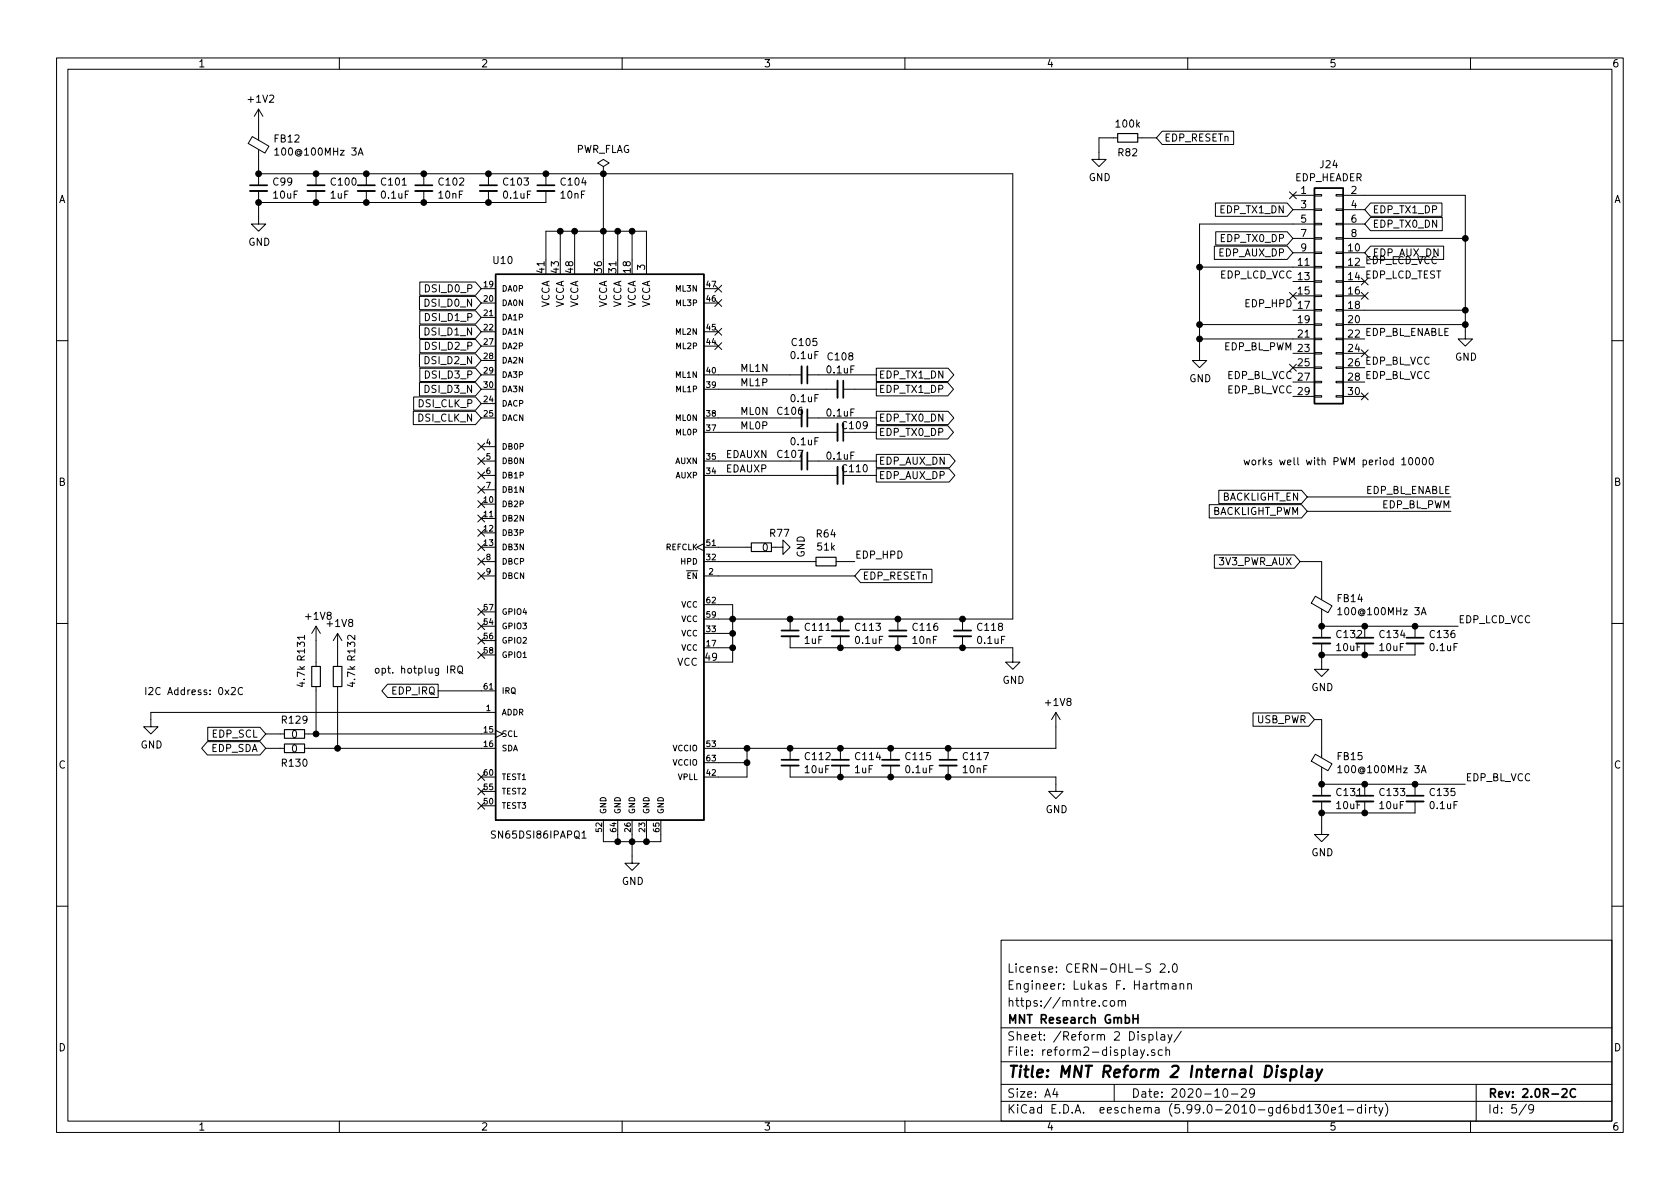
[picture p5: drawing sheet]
<svg xmlns="http://www.w3.org/2000/svg" width="297mm" height="210mm" viewBox="0 0 297 210" stroke-linecap="round" stroke-linejoin="round" font-family="sans-serif">
<g fill="none" stroke="#000" stroke-width=".18">
<path d="M10 10.2h277v190.1h-277zM12 12.2h273v186.1h-273zM45.7 19.3v5.5M45.7 19.3l-.7 1.3M45.7 19.3l.8 1.3M60 10.2v2M110 10.2v2M160 10.2v2M210 10.2v2M260 10.2v2M44.6 24.1l2.9 1.8-.7 1.2-2.9-1.7zM45.7 33.8v5.8h1.3l-1.3 1.3-1.3-1.3h1.3"/>
<path d="M45.7 30.7h133.4v78.8h-54.6M45.7 26.4v6.4M48.6 26.5l.3-.3v1.2M48.6 27.4h.7M55.9 30.7v2.1M55.9 33.8v2M63.3 27.4l.5-1.2 .4 1.2M63.5 27.1h.6M64.8 30.7v2.1M64.8 33.8v2M74.9 30.7v2.1M74.9 33.8v2"/>
<path d="M86.4 30.7v2.1M86.4 33.8v2M96.5 30.7v2.1M96.5 33.8v2h-50.8M106.7 29.5l1-.7-1-.6-1 .6 1 .7v1.2M106.7 30.7h.1M106.7 30.7v15.3M197.6 24.4h-3.3v3.8h1.3l-1.3 1.3-1.3-1.3h1.3M201.2 24.4h3.3M205.5 23.2h12.6v2.4h-12.6l-1-1.2zM214.9 35.9h12.7l1 1.2-1 1.2h-12.7zM228 33.9l1.2 1.2"/>
<path d="M228.6 34.5h3.8M228.6 37.1h3.8M229.2 33.9l-1.2 1.2M232.4 39.5h1.3v.2h-1.3zM232.4 37h1.3v.2h-1.3zM232.4 34.4h1.3v.3h-1.3zM232.4 39.6h-20.3v24.1h1.3l-1.3 1.3-1.3-1.3h1.3M236.2 39.5h1.3v.2h-1.3zM236.2 37h1.3v.2h-1.3zM236.2 34.4h1.3v.3h-1.3zM237.5 34.5h21.6v25.4h1.2l-1.2 1.3-1.3-1.3h1.3M237.5 37.1h3.8"/>
<path d="M237.5 39.6h3.8M242.3 38.4h12.7v2.4h-12.7l-1-1.2zM242.3 35.9h12.6v2.4h-12.6l-1-1.2zM74.2 52.4h9.9l1 1.2-1 1.2h-9.9zM74.2 57.5h9.9l1 1.2-1 1.1h-9.9zM74.2 49.9h9.9l1 1.1-1 1.2h-9.9zM74.2 55h9.9l1 1.1-1 1.2h-9.9zM85.1 51h2.5M85.1 53.6h2.5M85.1 56.1h2.5M85.1 58.7h2.5M96.5 48.5v-7.6h17.8v7.6"/>
<path d="M99.1 40.9v5.1M101.6 40.9v5.1M109.2 40.9v7.6M111.8 40.9v5.1M124.5 51h2.5M124.5 53.6h2.5M124.5 58.7h2.5M126.4 53l1.2 1.2M126.4 50.4l1.2 1.3M126.4 58.1l1.2 1.2M127.6 53l-1.2 1.2M127.6 50.4l-1.2 1.3"/>
<path d="M127.6 58.1l-1.2 1.2M212.1 47.2h20.3M212.1 57.4h20.3M212.1 59.9h20.3M214.7 43.5h12.9l1 1.2-1 1.2h-12.9zM215 41h12.6l1 1.2-1 1.1h-12.6zM228 51.7l1.2 1.2M228.6 44.7h3.8M228.6 49.8h3.8M228.6 52.3h3.8M228.6 54.9h3.8M228.6 42.2h3.8"/>
<path d="M229.2 51.7l-1.2 1.2M232.4 59.8h1.3v.3h-1.3zM232.4 57.3h1.3v.2h-1.3zM232.4 54.7h1.3v.3h-1.3zM232.4 52.2h1.3v.2h-1.3zM232.4 49.7h1.3v.2h-1.3zM232.4 47.1h1.3v.3h-1.3zM232.4 44.6h1.3v.2h-1.3zM232.4 42h1.3v.3h-1.3zM236.2 59.8h1.3v.3h-1.3zM236.2 57.3h1.3v.2h-1.3zM236.2 54.7h1.3v.3h-1.3z"/>
<path d="M236.2 52.2h1.3v.2h-1.3zM236.2 49.7h1.3v.2h-1.3zM236.2 47.1h1.3v.3h-1.3zM236.2 44.6h1.3v.2h-1.3zM236.2 42h1.3v.3h-1.3zM237.5 44.7h3.8M237.5 47.2h3.8M237.5 49.8h3.8M237.5 52.3h3.8M237.5 54.9h21.6M237.5 57.4h21.6M237.5 59.9h3.8"/>
<path d="M237.5 42.2h21.6M240.7 49.2l1.2 1.2M240.7 51.7l1.2 1.2M241.9 49.2l-1.2 1.2M241.9 51.7l-1.2 1.2M242.3 43.5h12.9v2.4h-12.9l-1-1.2zM10 60.2h2M73.1 72.7h11l1 1.2-1 1.2h-11zM73.1 70.2h11l1 1.2-1 1.1h-11zM74.2 67.7h9.9l1 1.1-1 1.2h-9.9zM74.2 62.6h9.9l1 1.1-1 1.2h-9.9zM74.2 65.1h9.9l1 1.2-1 1.2h-9.9z"/>
<path d="M74.2 60h9.9l1 1.2-1 1.2h-9.9zM84.5 78.4l1.2 1.2M85.1 66.3h2.5M85.1 71.4h2.5M85.1 73.9h2.5M85.1 61.2h2.5M85.1 63.7h2.5M85.1 68.8h2.5M85.1 79h2.5M85.7 78.4l-1.2 1.2M124.5 66.3h17.2M124.5 73.9h15.2"/>
<path d="M124.5 61.2h2.5M124.5 68.8h23.6M124.5 76.4h23.6M126.4 60.6l1.2 1.2M127.6 60.6l-1.2 1.2M142.7 66.3h12.2M142.7 73.9h12.2M149.1 68.8h5.8M151.1 76.4h3.8M154.9 72.7h12.7l1 1.2-1 1.2h-12.7zM154.9 75.3h12.7l1 1.1-1 1.2h-12.7zM154.9 65.1h12.7l1 1.2-1 1.2h-12.7z"/>
<path d="M154.9 67.7h12.7l1 1.1-1 1.2h-12.7zM228 64.4l1.2 1.2M228.6 62.5h3.8M228.6 65h3.8M228.6 67.6h3.8M228.6 70.1h3.8M229.2 64.4l-1.2 1.2M232.4 70h1.3v.2h-1.3zM232.4 67.4h1.3v.3h-1.3zM232.4 64.9h1.3v.2h-1.3zM232.4 62.4h1.3v.2h-1.3zM236.2 70h1.3v.2h-1.3z"/>
<path d="M236.2 67.4h1.3v.3h-1.3zM236.2 64.9h1.3v.2h-1.3zM236.2 62.4h1.3v.2h-1.3zM237.5 62.5h3.8M237.5 65h3.8M237.5 67.6h3.8M237.5 70.1h3.8M240.7 69.5l1.2 1.2M240.7 61.9l1.2 1.2M241.9 69.5l-1.2 1.2M241.9 61.9l-1.2 1.2M285 60.2h2"/>
<path d="M84.5 91.1l1.2 1.2M84.5 93.6l1.2 1.2M84.5 96.2l1.2 1.2M84.5 98.7l1.2 1.2M84.5 86l1.2 1.2M84.5 83.5l1.2 1.2M84.5 80.9l1.2 1.2M84.5 88.5l1.2 1.3M85.1 89.1h2.5M85.1 91.7h2.5M85.1 94.2h2.5M85.1 96.8h2.5"/>
<path d="M85.1 99.3h2.5M85.1 84.1h2.5M85.1 81.5h2.5M85.1 86.6h2.5M85.7 91.1l-1.2 1.2M85.7 93.6l-1.2 1.2M85.7 96.2l-1.2 1.2M85.7 98.7l-1.2 1.2M85.7 86l-1.2 1.2M85.7 83.5l-1.2 1.2M85.7 80.9l-1.2 1.2M85.7 88.5l-1.2 1.3"/>
<path d="M124.5 96.1l-1.3 .7 1.3 .6M124.5 96.8h8.3M124.5 99.3h19.8M124.5 84.1h23.6M124.5 81.5h15.2M136.4 96.8h2v-1.3l1.3 1.3-1.3 1.2v-1.2M142.7 81.5h12.2M147.8 99.3h3.3M151.1 84.1h3.8M154.9 80.4h13l1 1.1-1 1.2h-13zM154.9 82.9h12.9l1 1.2-1 1.1h-12.9zM213.8 89.2h16.3l1 1.2-1 1.2h-16.3z"/>
<path d="M214.7 98.1h14.2l1 1.2-1 1.2h-14.2zM215.5 86.7h14.6l1 1.2-1 1.2h-14.6zM229.9 99.3h3.8v6.7M231.1 90.4h25.4M231.1 87.9h25.4M247.8 81.3l.4-.4v1.3M247.8 82.2h.8M249.2 81l.2-.1a.68 .68 0 0 1 .4 .7 .68 .68 0 0 1-.4 .6l-.2-.1-.1-.4zM250.4 81l.2-.1a.68 .68 0 0 1 .4 .7 .68 .68 0 0 1-.4 .6 .84 .84 0 0 1-.2-1.2zM251.7 81l.1-.1a.68 .68 0 0 1 .4 .7 .68 .68 0 0 1-.4 .6 .84 .84 0 0 1-.1-1.2zM252.8 81l.2-.1a.68 .68 0 0 1 .4 .7 .68 .68 0 0 1-.4 .6l-.2-.1-.1-.4zM10 110.2h2"/>
<path d="M55.9 110.7v7.2M55.9 110.7l-.8 1.3M55.9 110.7l.7 1.3M59.7 112l-.8 1.3M59.7 112v5.9M59.7 112l.8 1.3M79.7 118.4h.6l.1-.2v-.3l-.7-.1v1.2M80 118.4l.4 .6M81.1 117.8h.1a.43 .43 0 0 1 .6 .4v.4a.42 .42 0 0 1-.4 .4 .42 .42 0 0 1-.5-.4v-.4zM81.2 118.7l.6 .4M84.5 115.2l1.2 1.2M84.5 112.7l1.2 1.2"/>
<path d="M84.5 110.1l1.2 1.2M84.5 107.6l1.2 1.2M84.5 101.2l1.2 1.3M85.1 101.8h2.5M85.1 110.7h2.5M85.1 113.3h2.5M85.1 108.2h2.5M85.1 115.8h2.5M85.7 115.2l-1.2 1.2M85.7 112.7l-1.2 1.2M85.7 110.1l-1.2 1.2M85.7 107.6l-1.2 1.2"/>
<path d="M85.7 101.2l-1.2 1.3M124.5 114.5h5M124.5 101.8h26.6M124.5 112h5M124.5 106.9h5v10.2h-2.5M139.7 112.5v2h39.4v2.6h1.2l-1.2 1.3-1.3-1.3h1.3M139.7 109.5v2M148.6 109.5v2M148.6 112.5v2M152.1 100.7h12.7v2.3h-12.7l-1-1.2zM158.7 109.5v2M158.7 112.5v2"/>
<path d="M170.2 109.5v2M170.2 112.5v2M232.6 105.4l2.9 1.7-.7 1.3-2.9-1.8zM233.7 113.8v4.6h1.2l-1.2 1.2-1.3-1.2h1.3M233.7 107.7v5.1M233.7 110.7h24.1M236.5 107.8l.4-.4v1.3M236.5 108.7h.8M241.3 110.7v2.1M241.3 113.8v2M250.2 110.7v2.1M250.2 113.8v2h-16.5"/>
<path d="M251.3 108.7l.4-1.3 .4 1.3M251.4 108.4h.6M285 110.2h2M36.7 131.2h9.3l1 1.1-1 1.2h-9.3l-1-1.2zM36.7 128.6h9.3l1 1.2-1 1.2h-9.3zM40.9 121.7l.5-.1 .2 .3-.8 .9h.8M42.9 121.7a.6 .6 0 0 0-.8 .4 .6 .6 0 0 0 .6 .7l.2-.1M47 129.8h3.3M47 132.3h3.3M53.8 129.8h33.8M53.8 132.3h33.8M55.9 121.4v8.4"/>
<path d="M59.7 121.4v10.9M68.5 121h9v2.3h-9l-1-1.1zM77.5 122.2h10.1M84.5 136.8l1.2 1.2M84.5 139.3l1.2 1.3M85.1 137.4h2.5M85.1 139.9h2.5M85.7 136.8l-1.2 1.2M85.7 139.3l-1.2 1.3M87.6 129.2l1.3 .6-1.3 .6M87.6 126h-60.9v2.5h1.2l-1.2 1.3-1.3-1.3h1.3M124.5 134.9h7.6"/>
<path d="M132.1 132.3v5.1h-7.6M139.7 135.4v2h47v2.5h1.3l-1.3 1.3-1.3-1.3h1.3M139.7 132.3v2.1M148.6 132.3v2.1M148.6 135.4v2M157.5 132.3v2.1M157.5 135.4v2M167.6 132.3v2.1M167.6 135.4v2M186.7 126v6.3h-62.2M186.7 126l-.8 1.2M186.7 126l.8 1.2"/>
<path d="M221.5 126.1h9.9l1 1.1-1 1.2h-9.9zM232.4 127.2h1.3v6.8M232.6 133.4l2.9 1.7-.7 1.2-2.9-1.7zM233.7 135.7v5M233.7 138.7h25.4M236.5 135.7l.4-.3v1.3M236.5 136.7h.8M241.3 138.7v2M250.2 138.7v2M251.3 136.7l.4-1.3 .4 1.3M251.4 136.3h.6M84.5 141.9l1.2 1.2"/>
<path d="M85.1 142.5h2.5M85.7 141.9l-1.2 1.2M102.9 148.2h.7M106.7 145v3.8h10.1v-3.8M109.2 145v3.8M111.8 145v7.6h1.2l-1.2 1.3-1.3-1.3h1.3M114.3 145v3.8M233.7 141.7v5.9h1.2l-1.2 1.2-1.3-1.2h1.3M241.3 141.7v2.1M250.2 141.7v2.1h-16.5M10 160.2h2M177 166.3h108v32h-108z"/>
<path d="M195.7 177l-.4-.1-.3 .3v.4l.1 .3h.6M196.4 177l.4-.1 .3 .3v.4l-.3 .3h-.4l-.1-.3v-.4zM197.7 177.1l.2-.2 .4 .1 .1 .9M197.7 176.9v1M198.4 177.1l.2-.2 .3 .1 .1 .9M205.1 170.6l.6-.2 .2 .2 .1 .3-.9 1h.9M205.3 174.1l.2-.2 .4 .1v.9M205.9 174.1l.2-.2 .4 .1 .1 .9M206.6 171.8v.1M207.3 174h.6v.9M207.4 170.6l.2-.2a.81 .81 0 0 1 .6 .7 .81 .81 0 0 1-.3 .8h-.1a.81 .81 0 0 1-.4-1.3zM207.9 174.3l-.5 .1a.29 .29 0 0 0-.2 .2 .29 .29 0 0 0 .2 .3h.5"/>
<path d="M208.6 174.1l.3-.2 .3 .1 .1 .9M208.6 173.9v1M210 174.1l.2-.2 .4 .1v.9M210 173.9v1M285 160.2h2M60 198.3v2M110 198.3v2M160 198.3v2M177 194.8h108M177 191.8h108M177 187.8h108M177 181.8h108"/>
<path d="M186.5 192.5l-.4 1h1M186.9 193v1M197 191.8v3M201.6 185.6l.4 1M202.4 185.6l-.5 1.4-.3 .1M202.9 186.5v.1M203.1 183l.5-.1 .3 .3v.4l-.2 .3h-.6M203.1 182.9v1.5M204.1 185.7l-.3-.1-.2 .2v.3l.5 .1v.4h-.5M204.5 182.4v1.3l.2 .2M205.3 183h.6v.9M205.5 185.7l-.4-.1-.3 .3v.4l.1 .3h.6"/>
<path d="M205.9 183.3l-.5 .1a.29 .29 0 0 0-.2 .2 .29 .29 0 0 0 .2 .3h.5M206.1 185.8l.3-.2 .3 .1 .1 .9M206.1 185.1v1.5M206.5 182.9l.4 1M207.2 182.9l-.5 1.4-.2 .1M208.9 182.4l-1.3 1.9M210 198.3v2M216.4 192.6l.2-.1a.81 .81 0 0 1 .6 .7 .81 .81 0 0 1-.3 .8h-.2a.81 .81 0 0 1-.6-.6 .81 .81 0 0 1 .3-.8zM217.7 193.5h1.2M219.5 192.7l.6-.2 .2 .2 .1 .3-1 1h1M221.8 193.2l-.3 .3h-.3l-.3-.3 .2-.6 .4-.1 .2 .2a.99 .99 0 0 1-.3 1.3h-.3M231.1 196.8h.9"/>
<path d="M232.5 195.3h.9l-.5 .6 .5 .1v.7l-.3 .1h-.4l-.2-.1M234.2 195.4l.2-.1a.81 .81 0 0 1 .5 .7 .81 .81 0 0 1-.3 .8h-.1a.81 .81 0 0 1-.6-.6 .81 .81 0 0 1 .3-.8zM235.4 196.3l.7-.1v-.3l-.5-.1-.2 .2 .1 .8h.6M236.7 195.8l.4-.5v1.5M236.7 196.8h.9M238.2 196.3h1.2M240.7 195.9l-.4-.1-.3 .3v.4l.1 .3h.6M240.7 195.3v1.5M241.4 195.3v.2M241.4 195.8v1M242.1 195.8v1M242.6 195.8l-.3 .1-.2 .2"/>
<path d="M242.9 195.8h.5M243.1 195.3v1.3l.3 .2M243.8 195.8l.3 1M244.5 195.8l-.5 1.4-.2 .1M244.9 195.1a1.72 1.72 0 0 1 0 2.3M260 198.3v2M261 191.8v6.5M269.9 195.3l-1.3 1.9M271.2 196l-.3 .3h-.3l-.3-.3 .1-.6 .5-.1 .2 .2a.99 .99 0 0 1-.4 1.3h-.3"/>
</g>
<g fill="none" stroke="#000" stroke-width=".3">
<path d="M44.2 32.8h3M54.4 32.8h3M63.2 32.8h3.1M73.4 32.8h3.1M84.8 32.8h3.1M95 32.8h3M142.7 64.8v3M142.7 72.4v3M149.1 67.3v3.1M149.1 74.9v3.1M142.7 80v3.1M149.1 82.5v3.1"/>
<path d="M138.2 111.5h3M147.1 111.5h3M157.2 111.5h3.1M168.7 111.5h3M232.2 112.8h3M239.8 112.8h3M248.7 112.8h3M138.2 134.4h3M147.1 134.4h3M156 134.4h3M166.1 134.4h3.1M232.2 140.7h3"/>
<path d="M239.8 140.7h3M248.7 140.7h3M200.3 179.4v1.5M201.2 179.4v1.5M200.3 180.1h.9M276.2 192.7l.6-.2 .2 .2 .1 .3-1 1h1M278.6 192.7a.6 .6 0 0 0-.8 0 .6 .6 0 0 0-.2 .7 .56 .56 0 0 0 .3 .6 .56 .56 0 0 0 .7-.1"/>
</g>
<path d="M227.4 189.2a.49 .49 0 0 0-.8 .3l.1 .2 .6 .2 .1 .2-.2 .3-.2 .1-.5-.1M228.3 189.2l.2-.1 .6 .1 .2 .3-.1 .6a.66 .66 0 0 1-1 .3M228.3 189.1l-.2 2M230.2 188.5l-.2 1.7 .3 .3M231.2 189.2l.2-.1 .6 .1-.1 1.3M232 189.6l-.7 .1a.4 .4 0 0 0-.3 .3 .4 .4 0 0 0 .2 .5l.7-.1M232.8 189.1l.3 1.4M233.8 189.1l-.9 1.8-.3 .2" fill="none" stroke="#000" stroke-width=".4"/>
<g fill="none" stroke="#000" stroke-width=".33">
<path d="M44.2 33.8h3M54.4 33.8h3M63.2 33.8h3.1M73.4 33.8h3.1M84.8 33.8h3.1M95 33.8h3M141.7 64.8v3M141.7 72.4v3M148.1 67.3v3.1M148.1 74.9v3.1M141.7 80v3.1M148.1 82.5v3.1"/>
<path d="M138.2 112.5h3M147.1 112.5h3M157.2 112.5h3.1M168.7 112.5h3M232.2 113.8h3M239.8 113.8h3M248.7 113.8h3M138.2 135.4h3M147.1 135.4h3M156 135.4h3M166.1 135.4h3.1M232.2 141.7h3"/>
<path d="M239.8 141.7h3M248.7 141.7h3"/>
</g>
<path d="M197.6 23.6h3.6v1.5h-3.6zM132.8 96h3.6v1.5h-3.6zM144.3 98.5h3.5v1.6h-3.5zM55.1 117.9h1.5v3.5h-1.5zM58.9 117.9h1.6v3.5h-1.6zM50.3 129h3.5v1.6h-3.5zM50.3 131.6h3.5v1.5h-3.5z" fill="none" stroke="#000" stroke-width=".2"/>
<path d="M232.4 33.3h5.1v38.1h-5.1zM87.6 48.5h36.9v96.5h-36.9z" fill="none" stroke="#000" stroke-width=".25"/>
<g fill="#000" stroke="#000" stroke-width=".18">
<circle cx="45.7" cy="30.7" r=".51"/>
<circle cx="45.7" cy="35.8" r=".51"/>
<circle cx="55.9" cy="30.7" r=".51"/>
<circle cx="55.9" cy="35.8" r=".51"/>
<circle cx="64.8" cy="30.7" r=".51"/>
<circle cx="64.8" cy="35.8" r=".51"/>
<circle cx="74.9" cy="35.8" r=".51"/>
<circle cx="74.9" cy="30.7" r=".51"/>
<circle cx="86.4" cy="35.8" r=".51"/>
<circle cx="86.4" cy="30.7" r=".51"/>
<circle cx="96.5" cy="30.7" r=".51"/>
<circle cx="106.7" cy="30.7" r=".51"/>
<circle cx="99.1" cy="40.9" r=".51"/>
<circle cx="101.6" cy="40.9" r=".51"/>
<circle cx="106.7" cy="40.9" r=".51"/>
<circle cx="109.2" cy="40.9" r=".51"/>
<circle cx="111.8" cy="40.9" r=".51"/>
<circle cx="212.1" cy="57.4" r=".51"/>
<circle cx="212.1" cy="47.2" r=".51"/>
<circle cx="212.1" cy="59.9" r=".51"/>
<circle cx="259.1" cy="42.2" r=".51"/>
<circle cx="259.1" cy="54.9" r=".51"/>
<circle cx="259.1" cy="57.4" r=".51"/>
<circle cx="129.5" cy="114.5" r=".51"/>
<circle cx="129.5" cy="109.5" r=".51"/>
<circle cx="129.5" cy="112" r=".51"/>
<circle cx="139.7" cy="109.5" r=".51"/>
<circle cx="148.6" cy="109.5" r=".51"/>
<circle cx="148.6" cy="114.5" r=".51"/>
<circle cx="158.8" cy="109.5" r=".51"/>
<circle cx="158.8" cy="114.5" r=".51"/>
<circle cx="170.2" cy="114.5" r=".51"/>
<circle cx="170.2" cy="109.5" r=".51"/>
<circle cx="233.7" cy="115.8" r=".51"/>
<circle cx="233.7" cy="110.7" r=".51"/>
<circle cx="241.3" cy="115.8" r=".51"/>
<circle cx="241.3" cy="110.7" r=".51"/>
<circle cx="250.2" cy="110.7" r=".51"/>
<circle cx="55.9" cy="129.8" r=".51"/>
<circle cx="59.7" cy="132.3" r=".51"/>
<circle cx="132.1" cy="132.3" r=".51"/>
<circle cx="132.1" cy="134.9" r=".51"/>
<circle cx="139.7" cy="132.3" r=".51"/>
<circle cx="148.6" cy="137.4" r=".51"/>
<circle cx="148.6" cy="132.3" r=".51"/>
<circle cx="157.5" cy="132.3" r=".51"/>
<circle cx="157.5" cy="137.4" r=".51"/>
<circle cx="167.6" cy="137.4" r=".51"/>
<circle cx="167.6" cy="132.3" r=".51"/>
<circle cx="233.7" cy="138.7" r=".51"/>
<circle cx="241.3" cy="138.7" r=".51"/>
<circle cx="250.2" cy="138.7" r=".51"/>
<circle cx="109.2" cy="148.8" r=".51"/>
<circle cx="111.8" cy="148.8" r=".51"/>
<circle cx="114.3" cy="148.8" r=".51"/>
<circle cx="233.7" cy="143.8" r=".51"/>
<circle cx="241.3" cy="143.8" r=".51"/>
</g>
<text font-size="2.8" x="178" y="190.6">Title: MNT Reform 2 Internal Display</text>
<g font-size="2.1">
<text x="178" y="172">License: CERN-OHL-S 2.0</text>
<text x="178" y="178">https://mntre.com</text>
<text x="178" y="175">Engineer: Lukas F. Hartmann</text>
<text x="178" y="184">Sheet: /Reform 2 Display/</text>
<text x="178" y="181">MNT Research GmbH</text>
<text x="178" y="186.7">File: reform2-display.sch</text>
<text x="178" y="196.9">KiCad E.D.A. eeschema (5.99.0-2010-gd6bd130e1-dirty)</text>
<text x="178" y="194.1">Size: A4</text>
<text x="200" y="194.1">Date: 2020-10-29</text>
<text x="263" y="194.1">Rev: 2.0R-2C</text>
<text x="263" y="196.9">Id: 5/9</text>
</g>
<g font-size="1.8">
<text x="35" y="11.9">1</text>
<text x="85" y="11.9">2</text>
<text x="135" y="11.9">3</text>
<text x="185" y="11.9">4</text>
<text x="235" y="11.9">5</text>
<text x="285" y="11.9">6</text>
<text x="44" y="18.1">+1V2</text>
<text x="197.4" y="22.5">100k</text>
<text x="48.6" y="25.2">FB12</text>
<text x="49.3" y="27.5">100@100MHz 3A</text>
<text x="101.7" y="27">PWR_FLAG</text>
<text x="197.8" y="27.6">R82</text>
<text x="205.8" y="25">EDP_RESETn</text>
<text x="233.5" y="29.7">J24</text>
<text x="10.3" y="35.9">A</text>
<text x="48.4" y="32.8">C99</text>
<text x="48.4" y="35.1">10uF</text>
<text x="58.4" y="35.1">1uF</text>
<text x="58.6" y="32.8">C100</text>
<text x="67.5" y="35.1">0.1uF</text>
<text x="67.5" y="32.8">C101</text>
<text x="77.6" y="35.1">10nF</text>
<text x="77.7" y="32.8">C102</text>
<text x="89.1" y="35.1">0.1uF</text>
<text x="89.1" y="32.8">C103</text>
<text x="99.2" y="35.1">10nF</text>
<text x="99.3" y="32.8">C104</text>
<text x="192.5" y="32">GND</text>
<text x="228.9" y="32">EDP_HEADER</text>
<text x="230" y="34.3">1</text>
<text x="238.9" y="34.3">2</text>
<text x="285.3" y="35.9">A</text>
<text x="215.9" y="37.7">EDP_TX1_DN</text>
<text x="230" y="36.8">3</text>
<text x="230" y="39.4">5</text>
<text x="230" y="41.9">7</text>
<text x="238.9" y="36.8">4</text>
<text x="238.9" y="39.4">6</text>
<text x="238.9" y="41.9">8</text>
<text x="242.6" y="40.3">EDP_TX0_DN</text>
<text x="242.6" y="37.7">EDP_TX1_DP</text>
<text x="43.9" y="43.4">GND</text>
<text x="87.3" y="46.7">U10</text>
<text x="114" y="47.7" transform="rotate(-90 114 47.7)">3</text>
<text x="215.5" y="45.3">EDP_AUX_DP</text>
<text x="216" y="42.8">EDP_TX0_DP</text>
<text x="229.5" y="47">11</text>
<text x="230" y="44.4">9</text>
<text x="238.4" y="44.4">10</text>
<text x="238.4" y="47">12 EDP_LCD_VCC</text>
<text x="242.6" y="45.3">EDP_AUX_DN</text>
<text x="75.4" y="51.7">DSI_D0_P</text>
<text x="96.3" y="48.2" transform="rotate(-90 96.3 48.2)">41</text>
<text x="98.8" y="48.2" transform="rotate(-90 98.8 48.2)">43</text>
<text x="101.3" y="48.2" transform="rotate(-90 101.3 48.2)">48</text>
<text x="106.4" y="48.2" transform="rotate(-90 106.4 48.2)">36</text>
<text x="109" y="48.2" transform="rotate(-90 109 48.2)">31</text>
<text x="111.5" y="48.2" transform="rotate(-90 111.5 48.2)">18</text>
<text x="215.6" y="49.2">EDP_LCD_VCC 13</text>
<text x="229.5" y="52.1">15</text>
<text x="238.4" y="49.5">14 EDP_LCD_TEST</text>
<text x="238.4" y="52.1">16</text>
<text x="75.3" y="54.2">DSI_D0_N</text>
<text x="75.3" y="59.3">DSI_D1_N</text>
<text x="75.4" y="56.8">DSI_D1_P</text>
<text x="97.2" y="54.5" transform="rotate(-90 97.2 54.5)">VCCA</text>
<text x="99.7" y="54.5" transform="rotate(-90 99.7 54.5)">VCCA</text>
<text x="102.2" y="54.5" transform="rotate(-90 102.2 54.5)">VCCA</text>
<text x="107.3" y="54.5" transform="rotate(-90 107.3 54.5)">VCCA</text>
<text x="109.9" y="54.5" transform="rotate(-90 109.9 54.5)">VCCA</text>
<text x="112.4" y="54.5" transform="rotate(-90 112.4 54.5)">VCCA</text>
<text x="114.9" y="54.5" transform="rotate(-90 114.9 54.5)">VCCA</text>
<text x="220.2" y="54.3">EDP_HPD 17</text>
<text x="229.5" y="57.1">19</text>
<text x="229.5" y="59.7">21</text>
<text x="238.4" y="54.6">18</text>
<text x="238.4" y="57.1">20</text>
<text x="238.4" y="59.7">22 EDP_BL_ENABLE</text>
<text x="75.3" y="64.4">DSI_D2_N</text>
<text x="75.4" y="61.8">DSI_D2_P</text>
<text x="130.8" y="65.7">ML1N</text>
<text x="139.9" y="63.5">0.1uF</text>
<text x="140.1" y="61.2">C105</text>
<text x="146.5" y="63.7">C108</text>
<text x="216.3" y="61.9">EDP_BL_PWM 23</text>
<text x="229.5" y="64.8">25</text>
<text x="238.4" y="62.2">24</text>
<text x="238.4" y="64.8">26 EDP_BL_VCC</text>
<text x="257.2" y="63.8">GND</text>
<text x="75.3" y="69.5">DSI_D3_N</text>
<text x="75.4" y="66.9">DSI_D3_P</text>
<text x="130.8" y="68.3">ML1P</text>
<text x="139.9" y="71.1">0.1uF</text>
<text x="146.3" y="66">0.1uF</text>
<text x="155.3" y="66.9">EDP_TX1_DN</text>
<text x="155.3" y="69.5">EDP_TX1_DP</text>
<text x="210.3" y="67.6">GND</text>
<text x="216.9" y="67">EDP_BL_VCC 27</text>
<text x="216.9" y="69.6">EDP_BL_VCC 29</text>
<text x="238.4" y="67.3">28 EDP_BL_VCC</text>
<text x="238.4" y="69.8">30</text>
<text x="73.9" y="74.5">DSI_CLK_N</text>
<text x="74" y="72">DSI_CLK_P</text>
<text x="130.8" y="75.9">ML0P</text>
<text x="130.8" y="73.4">ML0N</text>
<text x="137.6" y="73.3">C106</text>
<text x="146.3" y="73.6">0.1uF</text>
<text x="149" y="75.9">C109</text>
<text x="155.3" y="74.5">EDP_TX0_DN</text>
<text x="155.3" y="77.1">EDP_TX0_DP</text>
<text x="128.3" y="83.5">EDAUXP</text>
<text x="128.3" y="81">EDAUXN</text>
<text x="137.6" y="81">C107</text>
<text x="139.9" y="78.7">0.1uF</text>
<text x="146.3" y="81.3">0.1uF</text>
<text x="149" y="83.5">C110</text>
<text x="155.3" y="82.2">EDP_AUX_DN</text>
<text x="219.7" y="82.3">works well with PWM period 10000</text>
<text x="10.3" y="85.9">B</text>
<text x="155.3" y="84.7">EDP_AUX_DP</text>
<text x="216" y="88.5">BACKLIGHT_EN</text>
<text x="241.3" y="87.3">EDP_BL_ENABLE</text>
<text x="244.3" y="89.9">EDP_BL_PWM</text>
<text x="285.3" y="85.9">B</text>
<text x="136.2" y="94.9">R77</text>
<text x="144.4" y="95">R64</text>
<text x="214.1" y="91.1">BACKLIGHT_PWM</text>
<text x="134.8" y="97.5">0</text>
<text x="142.3" y="98.6" transform="rotate(-90 142.3 98.6)">GND</text>
<text x="144.6" y="97.3">51k</text>
<text x="151.1" y="98.8">EDP_HPD</text>
<text x="215.6" y="99.9">3V3_PWR_AUX</text>
<text x="152.5" y="102.5">EDP_RESETn</text>
<text x="236.5" y="106.5">FB14</text>
<text x="54.2" y="109.6">+1V8</text>
<text x="58" y="110.9">+1V8</text>
<text x="142.3" y="113.9">1uF</text>
<text x="142.5" y="111.5">C111</text>
<text x="151.3" y="113.9">0.1uF</text>
<text x="151.3" y="111.5">C113</text>
<text x="161.4" y="113.9">10nF</text>
<text x="161.5" y="111.5">C116</text>
<text x="172.9" y="113.9">0.1uF</text>
<text x="172.9" y="111.5">C118</text>
<text x="236.4" y="112.8">C132</text>
<text x="237.3" y="108.8">100@100MHz 3A</text>
<text x="244.1" y="112.8">C134</text>
<text x="252.9" y="112.8">C136</text>
<text x="257.8" y="110.2">EDP_LCD_VCC</text>
<text x="53.9" y="116.7" transform="rotate(-90 53.9 116.7)">R131</text>
<text x="62.8" y="116.7" transform="rotate(-90 62.8 116.7)">R132</text>
<text x="66" y="119.1">opt. hotplug IRQ</text>
<text x="119.7" y="117.7">VCC</text>
<text x="124.7" y="116.8">49</text>
<text x="236.4" y="115.1">10uF</text>
<text x="244" y="115.1">10uF</text>
<text x="252.9" y="115.1">0.1uF</text>
<text x="25.4" y="122.9">I2C Address: 0x2C</text>
<text x="53.9" y="121.3" transform="rotate(-90 53.9 121.3)">4.7k</text>
<text x="62.8" y="121.3" transform="rotate(-90 62.8 121.3)">4.7k</text>
<text x="69.3" y="122.8">EDP_IRQ</text>
<text x="177.2" y="120.9">GND</text>
<text x="185" y="124.8">+1V8</text>
<text x="231.8" y="122.2">GND</text>
<text x="37.5" y="130.4">EDP_SCL</text>
<text x="50" y="128">R129</text>
<text x="51.6" y="130.5">0</text>
<text x="222.2" y="127.9">USB_PWR</text>
<text x="10.3" y="135.9">C</text>
<text x="24.8" y="132.3">GND</text>
<text x="37.3" y="133">EDP_SDA</text>
<text x="50" y="135.6">R130</text>
<text x="51.6" y="133">0</text>
<text x="142.4" y="136.7">10uF</text>
<text x="142.5" y="134.4">C112</text>
<text x="151.2" y="136.7">1uF</text>
<text x="151.3" y="134.4">C114</text>
<text x="160.2" y="136.7">0.1uF</text>
<text x="160.2" y="134.4">C115</text>
<text x="170.3" y="136.7">10nF</text>
<text x="170.4" y="134.4">C117</text>
<text x="236.5" y="134.4">FB15</text>
<text x="237.3" y="136.7">100@100MHz 3A</text>
<text x="285.3" y="135.9">C</text>
<text x="184.9" y="143.8">GND</text>
<text x="236.4" y="143.1">10uF</text>
<text x="236.4" y="140.8">C131</text>
<text x="244" y="143.1">10uF</text>
<text x="244.1" y="140.8">C133</text>
<text x="252.9" y="143.1">0.1uF</text>
<text x="252.9" y="140.8">C135</text>
<text x="259.1" y="138.1">EDP_BL_VCC</text>
<text x="87.3" y="148.3">SN65DSI86IPAPQ1</text>
<text x="231.8" y="151.4">GND</text>
<text x="109.9" y="156.5">GND</text>
<text x="10.3" y="185.9">D</text>
<text x="285.3" y="185.9">D</text>
<text x="35" y="199.9">1</text>
<text x="85" y="199.9">2</text>
<text x="135" y="199.9">3</text>
<text x="185" y="199.9">4</text>
<text x="235" y="199.9">5</text>
<text x="285" y="199.9">6</text>
</g>
<g font-size="1.4">
<text x="85.6" y="50.8">19</text>
<text x="85.6" y="53.3">20</text>
<text x="88.6" y="51.6">DA0P</text>
<text x="119.6" y="51.6">ML3N</text>
<text x="124.9" y="53.3">46</text>
<text x="124.9" y="50.8">47</text>
<text x="85.6" y="55.9">21</text>
<text x="85.6" y="58.4">22</text>
<text x="88.6" y="54.1">DA0N</text>
<text x="88.6" y="56.6">DA1P</text>
<text x="88.6" y="59.2">DA1N</text>
<text x="119.6" y="59.2">ML2N</text>
<text x="119.7" y="54.1">ML3P</text>
<text x="124.9" y="58.4">45</text>
<text x="85.6" y="61">27</text>
<text x="85.6" y="63.5">28</text>
<text x="88.6" y="61.7">DA2P</text>
<text x="88.6" y="64.3">DA2N</text>
<text x="119.7" y="61.7">ML2P</text>
<text x="124.9" y="61">44</text>
<text x="85.6" y="71.1">24</text>
<text x="85.6" y="66">29</text>
<text x="85.6" y="68.6">30</text>
<text x="88.6" y="71.9">DACP</text>
<text x="88.6" y="66.8">DA3P</text>
<text x="88.6" y="69.3">DA3N</text>
<text x="119.6" y="66.8">ML1N</text>
<text x="119.7" y="69.3">ML1P</text>
<text x="124.9" y="68.6">39</text>
<text x="124.9" y="66">40</text>
<text x="85.6" y="73.7">25</text>
<text x="88.6" y="74.4">DACN</text>
<text x="119.6" y="74.4">ML0N</text>
<text x="119.7" y="77">ML0P</text>
<text x="124.9" y="76.2">37</text>
<text x="124.9" y="73.7">38</text>
<text x="86" y="78.7">4</text>
<text x="86" y="81.3">5</text>
<text x="86" y="83.8">6</text>
<text x="88.6" y="79.5">DB0P</text>
<text x="88.6" y="82">DB0N</text>
<text x="119.4" y="82">AUXN</text>
<text x="124.9" y="83.8">34</text>
<text x="124.9" y="81.3">35</text>
<text x="85.6" y="88.9">10</text>
<text x="86" y="86.4">7</text>
<text x="88.6" y="89.7">DB2P</text>
<text x="88.6" y="84.6">DB1P</text>
<text x="88.6" y="87.1">DB1N</text>
<text x="119.5" y="84.6">AUXP</text>
<text x="85.6" y="91.4">11</text>
<text x="85.6" y="94">12</text>
<text x="88.6" y="92.2">DB2N</text>
<text x="88.6" y="94.7">DB3P</text>
<text x="85.6" y="96.5">13</text>
<text x="86" y="99.1">8</text>
<text x="86" y="101.6">9</text>
<text x="88.6" y="97.3">DB3N</text>
<text x="88.6" y="99.8">DBCP</text>
<text x="117.7" y="97.3">REFCLK</text>
<text x="120.5" y="99.8">HPD</text>
<text x="124.9" y="99.1">32</text>
<text x="124.9" y="96.5">51</text>
<text x="125.3" y="101.6">2</text>
<text x="85.6" y="107.9">57</text>
<text x="88.6" y="102.4">DBCN</text>
<text x="120.5" y="107.4">VCC</text>
<text x="121.5" y="102.4">EN</text>
<text x="124.9" y="106.7">62</text>
<text x="85.6" y="110.5">54</text>
<text x="85.6" y="113">56</text>
<text x="88.6" y="111.2">GPIO3</text>
<text x="88.6" y="113.8">GPIO2</text>
<text x="88.6" y="108.7">GPIO4</text>
<text x="120.5" y="112.5">VCC</text>
<text x="120.5" y="110">VCC</text>
<text x="124.9" y="111.8">33</text>
<text x="124.9" y="109.2">59</text>
<text x="85.6" y="115.6">58</text>
<text x="88.6" y="116.3">GPIO1</text>
<text x="120.5" y="115.1">VCC</text>
<text x="124.9" y="114.3">17</text>
<text x="85.6" y="121.9">61</text>
<text x="86" y="125.7">1</text>
<text x="88.6" y="122.7">IRQ</text>
<text x="85.6" y="129.5">15</text>
<text x="88.6" y="126.5">ADDR</text>
<text x="88.6" y="130.3">SCL</text>
<text x="85.6" y="132.1">16</text>
<text x="85.6" y="137.2">60</text>
<text x="88.6" y="132.8">SDA</text>
<text x="88.6" y="137.9">TEST1</text>
<text x="119" y="132.8">VCCIO</text>
<text x="119" y="135.4">VCCIO</text>
<text x="119.8" y="137.9">VPLL</text>
<text x="124.9" y="137.2">42</text>
<text x="124.9" y="132.1">53</text>
<text x="124.9" y="134.6">63</text>
<text x="85.6" y="142.2">50</text>
<text x="85.6" y="139.7">55</text>
<text x="88.6" y="143">TEST3</text>
<text x="88.6" y="140.5">TEST2</text>
<text x="106.4" y="147.1" transform="rotate(-90 106.4 147.1)">52</text>
<text x="107.2" y="144" transform="rotate(-90 107.2 144)">GND</text>
<text x="109" y="147.1" transform="rotate(-90 109 147.1)">64</text>
<text x="109.7" y="144" transform="rotate(-90 109.7 144)">GND</text>
<text x="111.5" y="147.1" transform="rotate(-90 111.5 147.1)">26</text>
<text x="112.3" y="144" transform="rotate(-90 112.3 144)">GND</text>
<text x="114" y="147.1" transform="rotate(-90 114 147.1)">23</text>
<text x="114.8" y="144" transform="rotate(-90 114.8 144)">GND</text>
<text x="116.6" y="147.1" transform="rotate(-90 116.6 147.1)">65</text>
<text x="117.3" y="144" transform="rotate(-90 117.3 144)">GND</text>
</g>
</svg>
